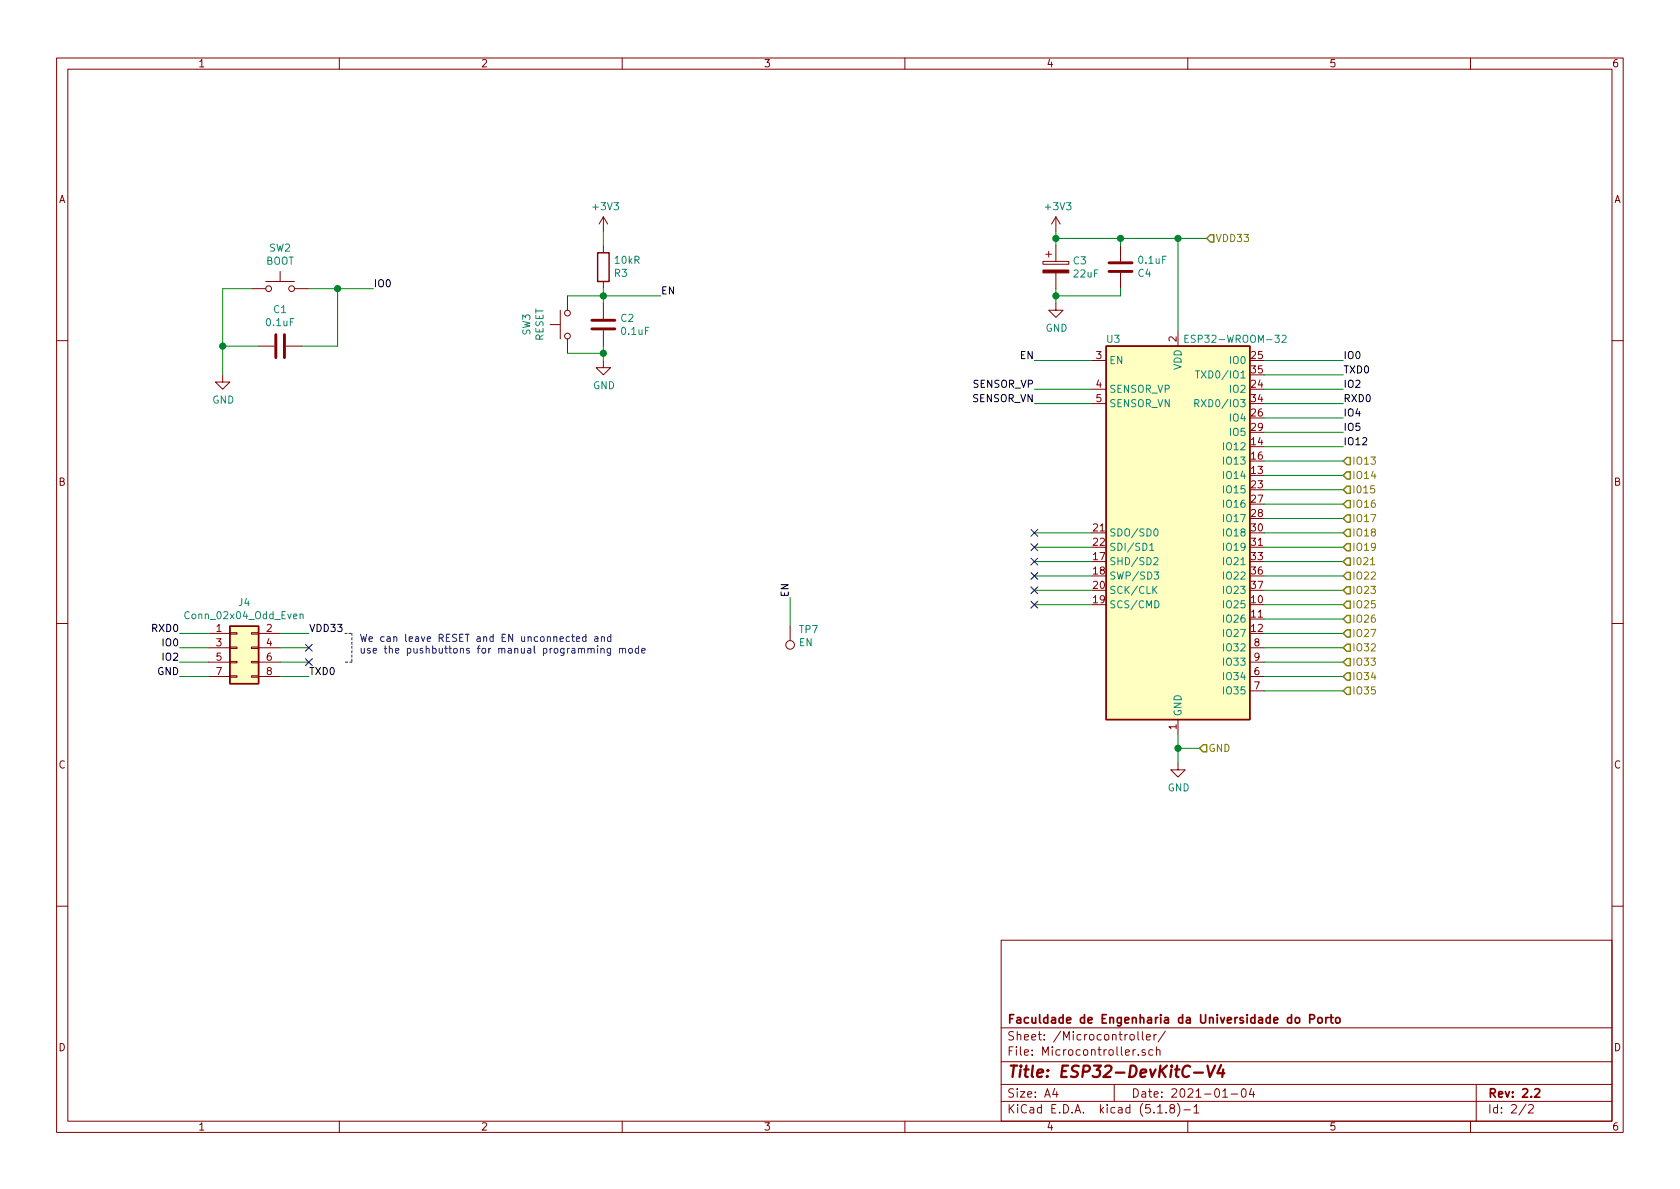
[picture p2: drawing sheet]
<svg xmlns="http://www.w3.org/2000/svg" width="297mm" height="210mm" viewBox="0 0 297 210" stroke-linecap="round" stroke-linejoin="round" font-family="sans-serif">
<g fill="none" stroke="#840000" stroke-width=".18">
<path d="M10 10.3h277v189.9h-277zM12 12.2h273v186.1h-273zM60 10.3v1.9M110 10.3v1.9M160 10.3v1.9M210 10.3v1.9M260 10.3v1.9M106.7 38.3l-.8 1.3M106.7 38.3v2.6M106.7 38.3l.7 1.3M186.7 38.3v2.6M186.7 38.3l-.8 1.3"/>
<path d="M186.7 38.3l.8 1.3M44.4 51h2.6M47 49.8h5.1M49.5 48v1.8M52.1 51h2.5M97.3 57.4h1.8M99.1 54.9v5M100.3 52.3v2.6M100.3 59.9v2.6M106.7 43.4v1.3M106.7 49.8v1.2M106.7 53.6v2.8"/>
<path d="M106.7 58.4v2.8M184.4 46.2h4.6v.5h-4.6zM184.9 45h1M185.4 44.4v1.1M186.7 53.6v1.3h1.3l-1.3 1.2-1.3-1.2h1.3M186.7 43.4v2.8M186.7 48.3v2.7M198.1 43.4v2.8M198.1 48.3v2.7M208.3 58.7v2.5M10 60.2h2M39.4 66.3v1.3h1.2l-1.2 1.2-1.3-1.2h1.3"/>
<path d="M45.7 61.2h2.8M50.5 61.2h2.8M106.7 63.7v1.3h1.2l-1.2 1.3-1.3-1.3h1.3M193 63.7h2.6M193 68.8h2.6M193 71.4h2.6M285 60.2h2M10 110.3h2M36.8 112h3.8M36.8 114.5h3.8M36.8 117.1h3.8M36.8 119.6h3.8"/>
<path d="M40.6 119.5h1.3v.3h-1.3zM40.6 117h1.3v.2h-1.3zM40.6 111.9h1.3v.2h-1.3zM40.6 114.4h1.3v.3h-1.3zM44.4 119.5h1.3v.3h-1.3zM44.4 117h1.3v.2h-1.3zM44.4 111.9h1.3v.2h-1.3zM44.4 114.4h1.3v.3h-1.3zM45.7 112h3.8M45.7 114.5h3.8M45.7 117.1h3.8M45.7 119.6h3.8"/>
<path d="M139.7 110.7v2.6M221 114.5h2.5M221 117.1h2.5M221 119.6h2.5M285 110.3h2M208.3 134.9v1.2h1.2l-1.2 1.3-1.3-1.3h1.3M208.3 127.2v2.6M221 122.2h2.5M10 160.2h2M177 166.3h108v32h-108zM285 160.2h2M60 198.3v1.9"/>
<path d="M110 198.3v1.9M160 198.3v1.9M177 194.8h108M177 191.8h108M177 187.8h108M177 181.8h108M186.5 192.5l-.4 1h1M186.8 193v1M197 191.8v3M199.8 183.1l.3-.2 .4 .2v.7l-.2 .1-.5-.1zM200.8 185.6l-.5 .3M201.2 182.4v1.3l.2 .2"/>
<path d="M201.3 186.5v.1M202 182.4v1.3l.2 .2M202.5 185.7l-.4-.1-.2 .2 .1 .2 .5 .2v.3h-.6M202.7 183.4l.7-.1-.1-.3-.4-.1-.2 .2 .1 .7h.5M203.8 185.7l-.4-.1-.3 .3 .1 .6 .2 .1 .4-.1M204 182.9v1M204.5 185.7l.2-.1 .4 .1v.9M204.5 182.9l-.5 .3M204.5 185.1v1.5M204.7 196.8h.8M206 182.3l-1.3 2M206.2 196.7v.1"/>
<path d="M207.1 196l-.3-.3 .2-.3a.48 .48 0 0 1 .6 .1l-.1 .4a.52 .52 0 0 0-.6 .2 .52 .52 0 0 0 .1 .6l.4 .1 .2-.1 .1-.4-.3-.3M208.2 195.1a1.71 1.71 0 0 1 0 2.3M209.3 196.3h1.2M210 198.3v1.9M211.1 195.8l.4-.5v1.5M211.1 196.8h.9M216.2 194h.8M217.7 193.5h1.1M219.6 192.7l.4-.2a.94 .94 0 0 1 0 1.5 .82 .82 0 0 1-.4-1.3zM221.3 192.5l-.4 1h.9M221.6 193v1M260 198.3v1.9"/>
<path d="M261 191.8v6.5M269.8 195.2l-1.2 2M270.3 195.5l.2-.2h.3l.3 .5-.9 1h.9"/>
<circle cx="47.5" cy="51" r=".51"/>
<circle cx="51.6" cy="51" r=".51"/>
<circle cx="100.3" cy="59.4" r=".51"/>
<circle cx="100.3" cy="55.4" r=".51"/>
<circle cx="139.7" cy="114" r=".76"/>
</g>
<path d="M234.4 179.9v1M234.8 179.9l-.4 .3M235.1 179.9h.6M235.4 179.4v1.3l.3 .2M231.6 180.2l.7-.1 .1-.2v-.3l-.3-.2h-.5v1.5M233.1 180.1l.2-.2 .4 .2v.7l-.2 .1-.4-.1zM236.2 180.1l.2-.2 .5 .2v.7l-.3 .1-.4-.1zM271.4 192.7l.2-.2h.4l.2 .5-.9 1h.9" fill="none" stroke="#840000" stroke-width=".3"/>
<path d="M211.1 189.7h1.6M213.5 188.4l.4 2 .9-2M215.9 188.3l-.7 1.5h1.3M216.3 189.1l-.2 1.3" fill="none" stroke="#840000" stroke-width=".41"/>
<path d="M48.8 59.2v4M50.3 59.2v4M104.6 58.2h4.1M104.6 56.6h4.1M196.1 46.5h4.1M196.1 48h4.1" fill="none" stroke="#840000" stroke-width=".51"/>
<path d="M184.4 47.7h4.6v.6h-4.6z" fill="#840000" stroke="#840000" stroke-width=".18"/>
<g fill="#ffffc2" stroke="#ffffc2" stroke-width=".18">
<path d="M40.6 110.7h5.1v10.2h-5.1z"/>
<path d="M195.6 61.2h25.4v66h-25.4z"/>
</g>
<path d="M105.7 44.7h2v5.1h-2zM195.6 61.2h25.4v66h-25.4zM40.6 110.7h5.1v10.2h-5.1z" fill="none" stroke="#840000" stroke-width=".25"/>
<g fill="none" stroke="#008484" stroke-width=".18">
<path d="M209.5 59.9h.4M210.1 59.3h-.6v1.2h.6M226.7 59.4l.5-.1 .2 .3v.2l-.8 .7h.8M211.3 71.3h.6l.1-.2-.1-.3-.2-.1h-.4v1.2M211.4 65.6h.7M211.6 71.3l.4 .6M211.7 65.6v1.2M203.3 96.4l.4-.3v1.2M203.3 97.3h.7M204 98.7l.5-.1 .2 .4-.7 .9h.7M204.1 93.6l.2-.1a.67 .67 0 0 1 .5 .7 .67 .67 0 0 1-.5 .6l-.2-.2-.1-.3zM53.1 108.7l.1-.1h.3l.1 .8"/>
<path d="M53.1 108.6v.8M204 104.2l.5 .7M204.1 101.1h.8l-.5 .5 .4 .1-.1 .7h-.4l-.2-.1M204.2 106.2a.64 .64 0 0 1 .7 .7 .64 .64 0 0 1-.7 .6zM204.5 103.7l-.7 .7"/>
</g>
<path d="M61 112h1.2M62.2 117.1h-1.2M62.2 112v5.1" fill="none" stroke="#0000c2" stroke-width=".18" stroke-dasharray=".4 .4"/>
<g fill="none" stroke="#008400" stroke-width=".18">
<path d="M44.4 51h-5v15.3M54.6 51h11.4M59.7 51v10.2h-6.4M100.3 52.3h16.5M106.7 40.9v2.5M106.7 51v2.6M186.7 42.2h26.7M186.7 40.9v2.5M186.7 51v2.6M198.1 51v1.3h-11.4M198.1 42.2v1.2M208.3 42.2v16.5"/>
<path d="M39.4 61.2h6.3M100.3 62.5h6.4M106.7 61.2v2.5M182.9 63.7h10.1M182.9 71.4h10.1M182.9 68.8h10.1M223.5 63.7h14M223.5 71.4h14M223.5 68.8h14M223.5 66.3h14M223.5 79h14M223.5 76.4h14"/>
<path d="M223.5 73.9h14M182.9 99.3h10.1M182.9 94.2h10.1M182.9 96.8h10.1M223.5 99.3h14M223.5 94.2h14M223.5 96.8h14M223.5 91.7h14M223.5 89.1h14M223.5 86.6h14M223.5 84.1h14M223.5 81.5h14"/>
<path d="M31.7 119.6h5.1M31.7 117.1h5.1M31.7 114.5h5.1M31.7 112h5.1M49.5 119.6h5.1M49.5 117.1h5.1M49.5 114.5h5.1M49.5 112h5.1M139.7 105.7v5M182.9 101.8h10.1M182.9 104.4h10.1M182.9 106.9h10.1"/>
<path d="M223.5 101.8h14M223.5 104.4h14M223.5 106.9h14M223.5 119.6h14M223.5 117.1h14M223.5 114.5h14M223.5 112h14M223.5 109.5h14M208.3 132.3h3.8M208.3 129.8v5.1M223.5 122.2h14"/>
</g>
<g fill="none" stroke="#848400" stroke-width=".25">
<path d="M214 41.5h.6v1.3h-.6l-.6-.6zM238.1 93.6h.7v1.3h-.7l-.6-.7zM238.1 80.9h.7v1.3h-.7l-.6-.7zM238.1 83.4h.7v1.3h-.7l-.6-.6zM238.1 86h.7v1.2h-.7l-.6-.6zM238.1 88.5h.7v1.3h-.7l-.6-.7zM238.1 96.1h.7v1.3h-.7l-.6-.6zM238.1 98.7h.7v1.2h-.7l-.6-.6zM238.1 91.1h.7v1.2h-.7l-.6-.6zM238.1 101.2h.7v1.3h-.7l-.6-.7zM238.1 116.5h.7v1.2h-.7l-.6-.6zM238.1 103.8h.7v1.2h-.7l-.6-.6z"/>
<path d="M238.1 106.3h.7v1.3h-.7l-.6-.7zM238.1 108.8h.7v1.3h-.7l-.6-.6zM238.1 111.4h.7v1.2h-.7l-.6-.6zM238.1 113.9h.7v1.3h-.7l-.6-.7zM238.1 119h.7v1.3h-.7l-.6-.7zM212.7 131.7h.7v1.3h-.7l-.6-.7zM238.1 121.5h.7v1.3h-.7l-.6-.6z"/>
</g>
<path d="M242.3 99.9h.8M243 85.9h-.6l-.1 .6 .5-.1 .3 .2v.3l-.3 .3-.5-.2" fill="none" stroke="#848400" stroke-width=".18"/>
<g fill="none" stroke="#0000c2" stroke-width=".18">
<path d="M101.9 113l.6-.1-.1-.3h-.3l-.2 .2 .1 .6h.4M103.6 112.6h-.4l-.2 .2 .1 .6h.5M103.6 112.2v1.2M104.5 114.8l.2-.2 .3 .1 .1 .8M105.2 112.6h.5v.8M105.7 114.2v.1M105.7 114.6v.9M105.7 112.9h-.4l-.2 .2 .2 .3h.4M106.2 114.8l.3-.2 .2 .1 .1 .8M106.2 114.6v.9M106.3 112.7l.2-.1h.3l.1 .8M106.3 112.6v.8"/>
<path d="M107.9 114.6v1.2l-.2 .1-.3-.1M107.9 114.7l-.3-.1-.3 .3 .2 .5h.4M108 112.6h-.4l-.2 .2 .1 .6h.5M108 112.2v1.2M109.5 114.8l.2-.2 .3 .1 .1 .8M109.5 114.6v.9M110.1 114.8l.2-.2 .2 .1 .1 .8M111.3 114.7l.3-.1 .2 .2-.1 .6-.3 .1-.2-.2zM112.9 114.7l-.4-.1-.2 .3 .1 .5h.5M112.9 114.2v1.3M113.5 115.1l.6-.1-.1-.3-.4-.1-.1 .2v.6h.5"/>
</g>
<g fill="#008400" stroke="#008400" stroke-width=".25">
<circle cx="208.3" cy="132.3" r=".51"/>
<circle cx="186.7" cy="42.2" r=".51"/>
<circle cx="106.7" cy="62.5" r=".51"/>
<circle cx="106.7" cy="52.3" r=".51"/>
<circle cx="198.1" cy="42.2" r=".51"/>
<circle cx="39.4" cy="61.2" r=".51"/>
<circle cx="59.7" cy="51" r=".51"/>
<circle cx="186.7" cy="52.3" r=".51"/>
<circle cx="208.3" cy="42.2" r=".51"/>
</g>
<g fill="none" stroke="#000084" stroke-width=".18">
<path d="M182.3 98.7l1.2 1.2M182.3 96.2l1.2 1.2M182.3 93.6l1.2 1.2M183.5 98.7l-1.2 1.2M183.5 96.2l-1.2 1.2M183.5 93.6l-1.2 1.2M54 116.5l1.2 1.2M54 113.9l1.2 1.3M55.2 116.5l-1.2 1.2M55.2 113.9l-1.2 1.3M182.3 101.2l1.2 1.3M182.3 103.8l1.2 1.2"/>
<path d="M182.3 106.3l1.2 1.2M183.5 101.2l-1.2 1.3M183.5 103.8l-1.2 1.2M183.5 106.3l-1.2 1.2"/>
</g>
<text font-size="2.8" fill="#840000" x="178" y="190.5">Title: ESP32-DevKitC-V4</text>
<g font-size="2.1" fill="#840000">
<text x="178" y="184">Sheet: /Microcontroller/</text>
<text x="178" y="181">Faculdade de Engenharia da Universidade do Porto</text>
<text x="178" y="186.7">File: Microcontroller.sch</text>
<text x="178" y="196.9">KiCad E.D.A. kicad (5.1.8)-1</text>
<text x="178" y="194.1">Size: A4</text>
<text x="200" y="194.1">Date: 2021-01-04</text>
<text x="263" y="194.1">Rev: 2.2</text>
<text x="263" y="196.9">Id: 2/2</text>
</g>
<g font-size="1.8" fill="#840000">
<text x="35" y="11.9">1</text>
<text x="85" y="11.9">2</text>
<text x="135" y="11.9">3</text>
<text x="185" y="11.9">4</text>
<text x="235" y="11.9">5</text>
<text x="285" y="11.9">6</text>
<text x="10.4" y="35.9">A</text>
<text x="285.4" y="35.9">A</text>
<text x="193.8" y="63.5">3</text>
<text x="208" y="60.4" transform="rotate(-90 208 60.4)">2</text>
<text x="221.3" y="63.5">25</text>
<text x="193.8" y="68.6">4</text>
<text x="193.8" y="71.1">5</text>
<text x="221.3" y="68.6">24</text>
<text x="221.3" y="71.1">34</text>
<text x="221.3" y="66">35</text>
<text x="221.3" y="73.7">26</text>
<text x="221.3" y="76.2">29</text>
<text x="221.3" y="83.8">13</text>
<text x="221.3" y="78.7">14</text>
<text x="221.3" y="81.3">16</text>
<text x="10.4" y="85.9">B</text>
<text x="221.3" y="86.4">23</text>
<text x="221.3" y="88.9">27</text>
<text x="285.4" y="85.9">B</text>
<text x="193.3" y="94">21</text>
<text x="221.3" y="91.4">28</text>
<text x="221.3" y="94">30</text>
<text x="193.3" y="99.1">17</text>
<text x="193.3" y="101.6">18</text>
<text x="193.3" y="96.5">22</text>
<text x="221.3" y="96.5">31</text>
<text x="221.3" y="99.1">33</text>
<text x="221.3" y="101.6">36</text>
<text x="193.3" y="106.7">19</text>
<text x="193.3" y="104.1">20</text>
<text x="221.3" y="106.7">10</text>
<text x="221.3" y="104.1">37</text>
<text x="38.3" y="111.8">1</text>
<text x="47.1" y="111.8">2</text>
<text x="221.3" y="109.2">11</text>
<text x="221.3" y="111.8">12</text>
<text x="38.3" y="114.3">3</text>
<text x="38.3" y="116.8">5</text>
<text x="38.3" y="119.4">7</text>
<text x="47.1" y="114.3">4</text>
<text x="47.1" y="116.8">6</text>
<text x="47.1" y="119.4">8</text>
<text x="221.8" y="119.4">6</text>
<text x="221.8" y="114.3">8</text>
<text x="221.8" y="116.8">9</text>
<text x="221.8" y="121.9">7</text>
<text x="208" y="129" transform="rotate(-90 208 129)">1</text>
<text x="10.4" y="135.9">C</text>
<text x="285.4" y="135.9">C</text>
<text x="10.4" y="185.9">D</text>
<text x="285.4" y="185.9">D</text>
<text x="35" y="199.9">1</text>
<text x="85" y="199.9">2</text>
<text x="135" y="199.9">3</text>
<text x="185" y="199.9">4</text>
<text x="235" y="199.9">5</text>
<text x="285" y="199.9">6</text>
</g>
<g font-size="1.8" fill="#008484">
<text x="105" y="37.2">+3V3</text>
<text x="185" y="37.2">+3V3</text>
<text x="47" y="46.8">BOOT</text>
<text x="47.6" y="44.5">SW2</text>
<text x="108.8" y="46.7">10kR</text>
<text x="189.8" y="46.8">C3</text>
<text x="201.4" y="46.7">0.1uF</text>
<text x="108.7" y="49">R3</text>
<text x="189.9" y="49.1">22uF</text>
<text x="201.2" y="49">C4</text>
<text x="47.2" y="57.7">0.1uF</text>
<text x="48.4" y="55.4">C1</text>
<text x="93.8" y="59.3" transform="rotate(-90 93.8 59.3)">SW3</text>
<text x="109.8" y="56.9">C2</text>
<text x="110" y="59.2">0.1uF</text>
<text x="184.9" y="58.7">GND</text>
<text x="96.1" y="60.3" transform="rotate(-90 96.1 60.3)">RESET</text>
<text x="195.7" y="60.6">U3</text>
<text x="196.1" y="64.4">EN</text>
<text x="208.9" y="65.5" transform="rotate(-90 208.9 65.5)">VDD</text>
<text x="210.5" y="60.6">ESP32-WROOM-32</text>
<text x="217.6" y="64.4">IO0</text>
<text x="37.5" y="71.4">GND</text>
<text x="104.9" y="68.8">GND</text>
<text x="196.1" y="69.5">SENSOR_VP</text>
<text x="212.6" y="66.9">TXD0/IO1</text>
<text x="217.6" y="69.5">IO2</text>
<text x="196.1" y="72">SENSOR_VN</text>
<text x="212.4" y="72">RXD0/IO3</text>
<text x="217.6" y="74.5">IO4</text>
<text x="217.6" y="77.1">IO5</text>
<text x="216.6" y="79.6">IO12</text>
<text x="216.6" y="82.2">IO13</text>
<text x="216.6" y="84.7">IO14</text>
<text x="216.6" y="87.2">IO15</text>
<text x="216.6" y="89.8">IO16</text>
<text x="196.1" y="94.9">SDO/SD0</text>
<text x="216.6" y="92.3">IO17</text>
<text x="216.6" y="94.9">IO18</text>
<text x="196.1" y="99.9">SHD/SD2</text>
<text x="196.1" y="97.4">SDI/SD1</text>
<text x="216.6" y="97.4">IO19</text>
<text x="216.6" y="99.9">IO21</text>
<text x="42.2" y="107.2">J4</text>
<text x="196.1" y="102.5">SWP/SD3</text>
<text x="196.1" y="107.6">SCS/CMD</text>
<text x="196.1" y="105">SCK/CLK</text>
<text x="216.6" y="107.6">IO25</text>
<text x="216.6" y="102.5">IO22</text>
<text x="216.6" y="105">IO23</text>
<text x="33.1" y="109.5">Conn_02x04_Odd_Even</text>
<text x="141.4" y="112">TP7</text>
<text x="216.6" y="110.1">IO26</text>
<text x="216.6" y="112.6">IO27</text>
<text x="141.3" y="114.3">EN</text>
<text x="216.6" y="115.2">IO32</text>
<text x="216.6" y="117.7">IO33</text>
<text x="216.6" y="120.3">IO34</text>
<text x="216.6" y="122.8">IO35</text>
<text x="208.9" y="126.7" transform="rotate(-90 208.9 126.7)">GND</text>
<text x="206.5" y="139.9">GND</text>
</g>
<g font-size="1.8" fill="#848400">
<text x="214.9" y="42.8">VDD33</text>
<text x="239" y="82.2">IO13</text>
<text x="239" y="84.7">IO14</text>
<text x="239" y="87.2">I015</text>
<text x="239" y="89.8">IO16</text>
<text x="239" y="94.9">IO18</text>
<text x="239" y="92.3">IO17</text>
<text x="239" y="97.4">IO19</text>
<text x="239" y="99.9">I021</text>
<text x="239" y="102.5">IO22</text>
<text x="239" y="105">IO23</text>
<text x="239" y="107.6">IO25</text>
<text x="239" y="110.1">IO26</text>
<text x="239" y="112.6">IO27</text>
<text x="239" y="117.7">IO33</text>
<text x="239" y="115.2">IO32</text>
<text x="239" y="122.8">IO35</text>
<text x="239" y="120.3">IO34</text>
<text x="213.6" y="133">GND</text>
</g>
<g font-size="1.8">
<text x="66" y="50.8">IO0</text>
<text x="116.8" y="52.1">EN</text>
<text x="180.4" y="63.5">EN</text>
<text x="237.5" y="63.5">IO0</text>
<text x="172" y="71.1">SENSOR_VN</text>
<text x="172.1" y="68.6">SENSOR_VP</text>
<text x="237.5" y="68.6">IO2</text>
<text x="237.5" y="71.1">RXD0</text>
<text x="237.5" y="66">TXD0</text>
<text x="237.5" y="76.2">IO5</text>
<text x="237.5" y="73.7">IO4</text>
<text x="237.5" y="78.7">IO12</text>
<text x="139.4" y="105.7" transform="rotate(-90 139.4 105.7)">EN</text>
<text x="27" y="111.8">RXD0</text>
<text x="54.6" y="111.8">VDD33</text>
<text x="27.8" y="119.4">GND</text>
<text x="28.9" y="114.3">IO0</text>
<text x="28.9" y="116.8">IO2</text>
<text x="54.6" y="119.4">TXD0</text>
</g>
<g font-size="1.8" fill="#0000c2">
<text x="63.5" y="113.5">We can leave RESET and EN unconnected and</text>
<text x="63.5" y="115.6">use the pushbuttons for manual programming mode</text>
</g>
</svg>
